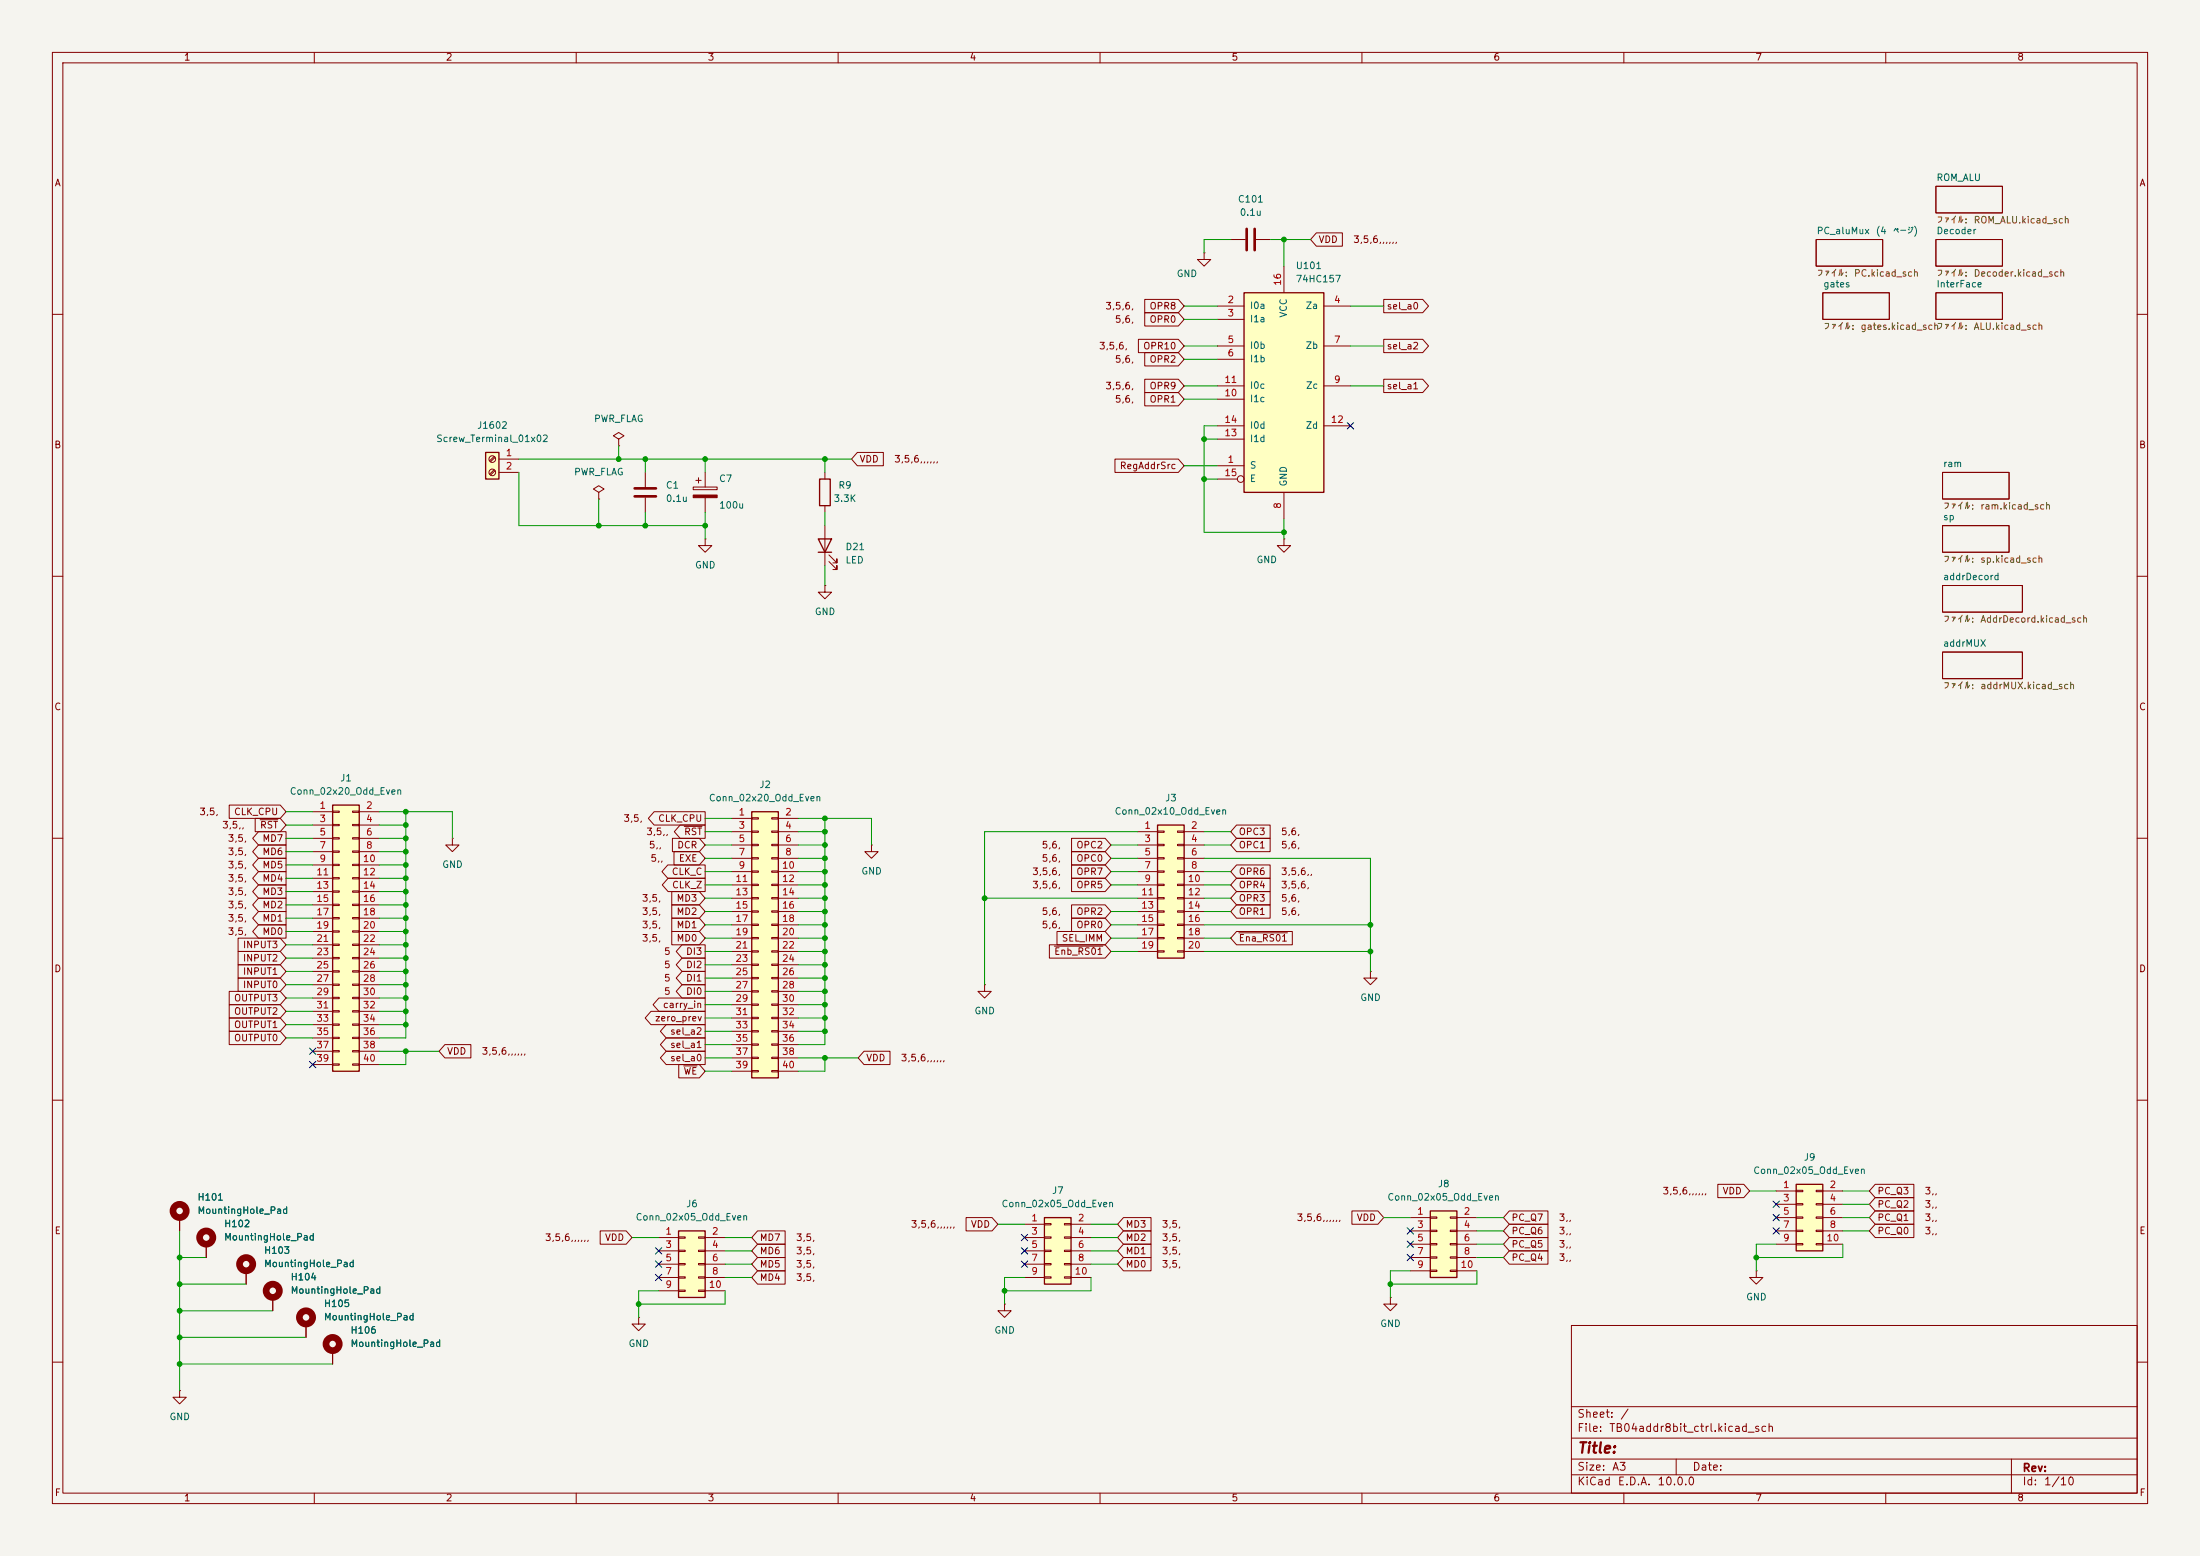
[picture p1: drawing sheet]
<svg xmlns="http://www.w3.org/2000/svg" width="420mm" height="297mm" viewBox="0 0 420 297" stroke-linecap="round" stroke-linejoin="round" font-family="sans-serif">
<path d="M0 0h420v297h-420z" fill="#f5f4ef" stroke="#f5f4ef" stroke-width=".19"/>
<g fill="none" stroke="#840000" stroke-width=".19">
<path d="M10 10h400v277h-400zM12 12h396v273h-396zM60 10v2M110 10v2M160 10v2M210 10v2M260 10v2M310 10v2M360 10v2M369.6 35.6h12.7v5h-12.7zM346.7 45.7h12.7v5.1h-12.7zM348 55.9h12.7v5.1h-12.7z"/>
<path d="M369.6 55.9h12.7v5.1h-12.7zM369.6 45.7h12.7v5.1h-12.7zM10 60h2M408 60h2M114.3 94l1-.7-1-.6-1 .6 1 .7v1.3M114.3 95.3h.1M118.1 83.8l1-.6-1-.6-1 .6 1 .6v1.3M118.1 85.1h.1M123.2 90.2v2.8M123.2 95v2.8M370.8 90.2h12.7v5.1h-12.7zM10 110h2"/>
<path d="M134.6 102.9v1.2h1.3l-1.3 1.3-1.3-1.3h1.3M134.6 102.9h.1M245.1 102.9v1.2h-1.3l1.3 1.3 1.3-1.3h-1.3M245.1 102.9h.1M370.8 100.3h12.7v5.1h-12.7zM370.8 111.8h15.3v5h-15.3zM408 110h2M370.8 124.5h15.3v5h-15.3zM10 160h2M408 160h2M86.4 160v1.3h1.2l-1.2 1.3-1.3-1.3h1.3M86.4 160h.1"/>
<path d="M10 210h2M408 210h2M39.4 237.5v2.5M47 242.6v2.5M58.4 252.7v2.6M63.5 257.8v2.5M300 253h108v32h-108zM10 260h2M300 278.5h108M300 274.5h108M300 268.5h108M320 278.5v3"/>
<path d="M384 278.5v6.5M408 260h2M60 285v2M110 285v2M160 285v2M210 285v2M260 285v2M300 281.5h108M310 285v2M360 285v2"/>
</g>
<path d="M121.2 93.2h4M121.2 94.7h4" fill="none" stroke="#840000" stroke-width=".51"/>
<g fill="none" stroke="#840000" stroke-width="1.3">
<circle cx="39.4" cy="236.2" r="1.27"/>
<circle cx="47" cy="241.3" r="1.27"/>
<circle cx="58.4" cy="251.5" r="1.27"/>
<circle cx="63.5" cy="256.5" r="1.27"/>
</g>
<path d="M143.5 154.9h5.1v50.8h-5.1z" fill="#ffffc2"/>
<path d="M156.5 91.4h2v5.1h-2zM143.5 154.9h5.1v50.8h-5.1z" fill="none" stroke="#840000" stroke-width=".25"/>
<g fill="none" stroke="#840000" stroke-width=".19">
<path d="M132.3 93h4.6v.5h-4.6zM132.8 91.7h1.1M133.3 91.2v1M134.6 90.2v2.8M134.6 95v2.8M157.5 90.2v1.2M157.5 96.5v1.3M139.7 156.2h3.8M139.7 158.8h3.8M143.5 156.1h1.3v.2h-1.3zM143.5 158.6h1.3v.3h-1.3zM147.3 156.1h1.3v.2h-1.3z"/>
<path d="M147.3 158.6h1.3v.3h-1.3zM148.6 156.2h3.8M148.6 158.8h3.8M139.7 161.3h3.8M139.7 163.8h3.8M139.7 166.4h3.8M139.7 168.9h3.8M139.7 171.5h3.8M139.7 174h3.8M139.7 176.5h3.8M139.7 179.1h3.8M143.5 161.2h1.3v.2h-1.3z"/>
<path d="M143.5 163.7h1.3v.3h-1.3zM143.5 166.2h1.3v.3h-1.3zM143.5 168.8h1.3v.2h-1.3zM143.5 171.3h1.3v.3h-1.3zM143.5 173.9h1.3v.2h-1.3zM143.5 176.4h1.3v.3h-1.3zM143.5 178.9h1.3v.3h-1.3zM147.3 161.2h1.3v.2h-1.3zM147.3 163.7h1.3v.3h-1.3zM147.3 166.2h1.3v.3h-1.3zM147.3 168.8h1.3v.2h-1.3zM147.3 171.3h1.3v.3h-1.3z"/>
<path d="M147.3 173.9h1.3v.2h-1.3zM147.3 176.4h1.3v.3h-1.3zM147.3 178.9h1.3v.3h-1.3zM148.6 161.3h3.8M148.6 163.8h3.8M148.6 166.4h3.8M148.6 168.9h3.8M148.6 171.5h3.8M148.6 174h3.8M148.6 176.5h3.8M148.6 179.1h3.8M166.4 161.3v1.3h1.2l-1.2 1.2-1.3-1.2h1.3"/>
<path d="M166.4 161.3h.1M139.7 181.6h3.8M139.7 184.2h3.8M139.7 186.7h3.8M139.7 189.2h3.8M139.7 191.8h3.8M139.7 194.3h3.8M139.7 196.9h3.8M139.7 199.4h3.8M143.5 181.5h1.3v.2h-1.3zM143.5 184h1.3v.3h-1.3zM143.5 186.6h1.3v.2h-1.3z"/>
<path d="M143.5 189.1h1.3v.3h-1.3zM143.5 191.6h1.3v.3h-1.3zM143.5 194.2h1.3v.2h-1.3zM143.5 196.7h1.3v.3h-1.3zM143.5 199.3h1.3v.2h-1.3zM147.3 181.5h1.3v.2h-1.3zM147.3 184h1.3v.3h-1.3zM147.3 186.6h1.3v.2h-1.3zM147.3 189.1h1.3v.3h-1.3zM147.3 191.6h1.3v.3h-1.3zM147.3 194.2h1.3v.2h-1.3zM147.3 196.7h1.3v.3h-1.3z"/>
<path d="M147.3 199.3h1.3v.2h-1.3zM148.6 181.6h3.8M148.6 184.2h3.8M148.6 186.7h3.8M148.6 189.2h3.8M148.6 191.8h3.8M148.6 194.3h3.8M148.6 196.9h3.8M148.6 199.4h3.8M139.7 201.9h3.8M139.7 204.5h3.8M143.5 201.8h1.3v.3h-1.3z"/>
<path d="M143.5 204.3h1.3v.3h-1.3zM147.3 201.8h1.3v.3h-1.3zM147.3 204.3h1.3v.3h-1.3zM148.6 201.9h3.8M148.6 204.5h3.8M191.8 248.9v1.3h1.2l-1.2 1.3-1.3-1.3h1.3M191.8 248.9h.1"/>
</g>
<path d="M132.3 94.5h4.6v.5h-4.6z" fill="#840000" stroke="#840000" stroke-width=".19"/>
<path d="M199.4 232.4h5.1v12.7h-5.1z" fill="#ffffc2"/>
<path d="M199.4 232.4h5.1v12.7h-5.1z" fill="none" stroke="#840000" stroke-width=".25"/>
<g fill="none" stroke="#840000" stroke-width=".19">
<path d="M234.9 45.7h2.8M239.8 45.7h2.8M188 188v1.2h1.2l-1.2 1.3-1.3-1.3h1.3M188 188h.1M195.6 233.7h3.8M195.6 236.2h3.8M195.6 238.8h3.8M199.4 233.6h1.3v.2h-1.3zM199.4 236.1h1.3v.2h-1.3zM199.4 238.6h1.3v.3h-1.3zM203.2 233.6h1.3v.2h-1.3zM203.2 236.1h1.3v.2h-1.3z"/>
<path d="M203.2 238.6h1.3v.3h-1.3zM204.5 233.7h3.8M204.5 236.2h3.8M204.5 238.8h3.8M195.6 241.3h3.8M195.6 243.8h3.8M199.4 241.2h1.3v.2h-1.3zM199.4 243.7h1.3v.3h-1.3zM203.2 241.2h1.3v.2h-1.3zM203.2 243.7h1.3v.3h-1.3zM204.5 241.3h3.8M204.5 243.8h3.8"/>
</g>
<path d="M238 43.7v4.1M239.5 43.7v4.1" fill="none" stroke="#840000" stroke-width=".51"/>
<path d="M237.5 55.9h15.2v38.1h-15.2z" fill="#ffffc2"/>
<path d="M237.5 55.9h15.2v38.1h-15.2z" fill="none" stroke="#840000" stroke-width=".25"/>
<g fill="none" stroke="#840000" stroke-width=".19">
<path d="M229.9 48.3v1.2h-1.3l1.3 1.3 1.2-1.3h-1.2M229.9 48.3h.1M232.4 58.4h5.1M245.1 50.8v5.1M252.7 58.4h5.1M232.4 61h5.1M232.4 66h5.1M232.4 68.6h5.1M232.4 73.7h5.1M232.4 76.2h5.1M252.7 66h5.1M252.7 73.7h5.1"/>
<path d="M232.4 88.9h5.1M232.4 81.3h5.1M232.4 83.8h5.1M232.4 91.4h3.8M245.1 94v5.1M252.7 81.3h5.1M52.1 247.6v2.6M34.3 265.4v1.3h1.3l-1.3 1.3-1.3-1.3h1.3M34.3 265.4h.1"/>
<circle cx="236.9" cy="91.4" r=".63"/>
</g>
<circle cx="52.1" cy="246.4" r="1.27" fill="none" stroke="#840000" stroke-width="1.3"/>
<path d="M92.7 86.4h2.5v5h-2.5z" fill="#ffffc2"/>
<path d="M92.7 86.4h2.5v5h-2.5z" fill="none" stroke="#840000" stroke-width=".25"/>
<g fill="none" stroke="#840000" stroke-width=".19">
<path d="M94.3 87.1l-.8 .9M94.3 89.7l-.8 .8M94.5 87.3l-.9 .8M94.5 89.8l-.9 .9M95.2 87.6h3.9M95.2 90.2h3.9"/>
<circle cx="94" cy="90.2" r=".63"/>
<circle cx="94" cy="87.6" r=".63"/>
</g>
<path d="M129.5 234.9h5.1v12.7h-5.1z" fill="#ffffc2"/>
<path d="M156.2 102.9h2.5l-1.2 2.5zM156.2 105.4h2.5M129.5 234.9h5.1v12.7h-5.1z" fill="none" stroke="#840000" stroke-width=".25"/>
<g fill="none" stroke="#840000" stroke-width=".19">
<path d="M157.5 100.3v7.7M158.2 107.2l1.6 1.5v-.7v.7h-.8M158.2 105.9l1.6 1.5v-.7v.7h-.8M34.3 232.4v2.5M125.7 236.2h3.8M125.7 238.8h3.8M129.5 236.1h1.3v.2h-1.3zM129.5 238.6h1.3v.3h-1.3zM133.3 236.1h1.3v.2h-1.3zM133.3 238.6h1.3v.3h-1.3zM134.6 236.2h3.8M134.6 238.8h3.8"/>
<path d="M121.9 251.5v1.2h1.3l-1.3 1.3-1.3-1.3h1.3M121.9 251.5h.1M125.7 241.3h3.8M125.7 243.8h3.8M125.7 246.4h3.8M129.5 241.2h1.3v.2h-1.3zM129.5 243.7h1.3v.3h-1.3zM129.5 246.3h1.3v.2h-1.3zM133.3 241.2h1.3v.2h-1.3zM133.3 243.7h1.3v.3h-1.3zM133.3 246.3h1.3v.2h-1.3zM134.6 241.3h3.8"/>
<path d="M134.6 243.8h3.8M134.6 246.4h3.8"/>
</g>
<circle cx="34.3" cy="231.1" r="1.27" fill="none" stroke="#840000" stroke-width="1.3"/>
<path d="M63.5 153.7h5.1v50.8h-5.1z" fill="#ffffc2"/>
<path d="M63.5 153.7h5.1v50.8h-5.1z" fill="none" stroke="#840000" stroke-width=".25"/>
<g fill="none" stroke="#840000" stroke-width=".19">
<path d="M157.5 111.8v1.2h1.2l-1.2 1.3-1.3-1.3h1.3M157.5 111.8h.1M59.7 154.9h3.8M59.7 157.5h3.8M63.5 154.8h1.3v.3h-1.3zM63.5 157.4h1.3v.2h-1.3zM63.5 159.9h1.3v.2h-1.3zM67.3 154.8h1.3v.3h-1.3zM67.3 157.4h1.3v.2h-1.3zM67.3 159.9h1.3v.2h-1.3zM68.6 154.9h3.8M68.6 157.5h3.8"/>
<path d="M59.7 160h3.8M59.7 162.6h3.8M59.7 165.1h3.8M59.7 167.6h3.8M59.7 170.2h3.8M59.7 172.7h3.8M59.7 175.3h3.8M59.7 177.8h3.8M63.5 162.4h1.3v.3h-1.3zM63.5 165h1.3v.2h-1.3zM63.5 167.5h1.3v.3h-1.3zM63.5 170.1h1.3v.2h-1.3z"/>
<path d="M63.5 172.6h1.3v.2h-1.3zM63.5 175.1h1.3v.3h-1.3zM63.5 177.7h1.3v.2h-1.3zM67.3 162.4h1.3v.3h-1.3zM67.3 165h1.3v.2h-1.3zM67.3 167.5h1.3v.3h-1.3zM67.3 170.1h1.3v.2h-1.3zM67.3 172.6h1.3v.2h-1.3zM67.3 175.1h1.3v.3h-1.3zM67.3 177.7h1.3v.2h-1.3zM68.6 160h3.8M68.6 162.6h3.8"/>
<path d="M68.6 165.1h3.8M68.6 167.6h3.8M68.6 170.2h3.8M68.6 172.7h3.8M68.6 175.3h3.8M68.6 177.8h3.8M59.7 180.3h3.8M59.7 182.9h3.8M59.7 185.4h3.8M59.7 188h3.8M59.7 190.5h3.8M59.7 193h3.8"/>
<path d="M59.7 195.6h3.8M59.7 198.1h3.8M63.5 180.2h1.3v.3h-1.3zM63.5 182.8h1.3v.2h-1.3zM63.5 185.3h1.3v.2h-1.3zM63.5 187.8h1.3v.3h-1.3zM63.5 190.4h1.3v.2h-1.3zM63.5 192.9h1.3v.3h-1.3zM63.5 195.5h1.3v.2h-1.3zM63.5 198h1.3v.2h-1.3zM67.3 180.2h1.3v.3h-1.3zM67.3 182.8h1.3v.2h-1.3z"/>
<path d="M67.3 185.3h1.3v.2h-1.3zM67.3 187.8h1.3v.3h-1.3zM67.3 190.4h1.3v.2h-1.3zM67.3 192.9h1.3v.3h-1.3zM67.3 195.5h1.3v.2h-1.3zM67.3 198h1.3v.2h-1.3zM68.6 180.3h3.8M68.6 182.9h3.8M68.6 185.4h3.8M68.6 188h3.8M68.6 190.5h3.8M68.6 193h3.8"/>
<path d="M68.6 195.6h3.8M68.6 198.1h3.8M59.7 200.7h3.8M59.7 203.2h3.8M63.5 200.5h1.3v.3h-1.3zM63.5 203.1h1.3v.2h-1.3zM67.3 200.5h1.3v.3h-1.3zM67.3 203.1h1.3v.2h-1.3zM68.6 200.7h3.8M68.6 203.2h3.8"/>
</g>
<path d="M342.9 226.1h5.1v12.7h-5.1z" fill="#ffffc2"/>
<path d="M342.9 226.1h5.1v12.7h-5.1z" fill="none" stroke="#840000" stroke-width=".25"/>
<g fill="none" stroke="#840000" stroke-width=".19">
<path d="M339.1 227.3h3.8M339.1 229.9h3.8M339.1 232.4h3.8M339.1 234.9h3.8M339.1 237.5h3.8M342.9 227.2h1.3v.3h-1.3zM342.9 229.7h1.3v.3h-1.3zM342.9 232.3h1.3v.2h-1.3zM342.9 234.8h1.3v.3h-1.3zM342.9 237.4h1.3v.2h-1.3zM346.7 227.2h1.3v.3h-1.3zM346.7 229.7h1.3v.3h-1.3z"/>
<path d="M346.7 232.3h1.3v.2h-1.3zM346.7 234.8h1.3v.3h-1.3zM346.7 237.4h1.3v.2h-1.3zM348 227.3h3.8M348 229.9h3.8M348 232.4h3.8M348 234.9h3.8M348 237.5h3.8M265.4 247.6v1.3h1.3l-1.3 1.3-1.2-1.3h1.2M265.4 247.6h.1M335.3 242.6v1.2h1.2l-1.2 1.3-1.3-1.3h1.3M335.3 242.6h.1"/>
</g>
<path d="M273 231.1h5.1v12.7h-5.1z" fill="#ffffc2"/>
<path d="M273 231.1h5.1v12.7h-5.1z" fill="none" stroke="#840000" stroke-width=".25"/>
<g fill="none" stroke="#840000" stroke-width=".19">
<path d="M261.6 185.4v1.3h1.3l-1.3 1.3-1.3-1.3h1.3M261.6 185.4h.1M269.2 232.4h3.8M269.2 234.9h3.8M269.2 237.5h3.8M273 232.3h1.3v.2h-1.3zM273 234.8h1.3v.3h-1.3zM273 237.4h1.3v.2h-1.3zM273 239.9h1.3v.3h-1.3zM276.9 232.3h1.2v.2h-1.2zM276.9 234.8h1.2v.3h-1.2zM276.9 237.4h1.2v.2h-1.2z"/>
<path d="M276.9 239.9h1.2v.3h-1.2zM278.1 232.4h3.8M278.1 234.9h3.8M278.1 237.5h3.8M269.2 240h3.8M269.2 242.6h3.8M273 242.4h1.3v.3h-1.3zM276.9 242.4h1.2v.3h-1.2zM278.1 240h3.8M278.1 242.6h3.8"/>
</g>
<path d="M221 157.5h5.1v25.4h-5.1z" fill="#ffffc2"/>
<path d="M221 157.5h5.1v25.4h-5.1z" fill="none" stroke="#840000" stroke-width=".25"/>
<g fill="none" stroke="#840000" stroke-width=".19">
<path d="M218.5 57.1h6.4l1.2 1.3-1.2 1.3h-6.4zM218.5 59.7h6.4l1.2 1.3-1.2 1.2h-6.4zM251.3 44.4h5v2.6h-5l-1.1-1.3zM264.2 57.1h7.4l1.1 1.3-1.1 1.3h-7.4zM217.3 64.8h7.6l1.2 1.2-1.2 1.3h-7.6zM218.5 72.4h6.4l1.2 1.3-1.2 1.2h-6.4zM218.5 74.9h6.4l1.2 1.3-1.2 1.3h-6.4zM218.5 67.3h6.4l1.2 1.3-1.2 1.3h-6.4zM264.2 64.8h7.4l1.1 1.2-1.1 1.3h-7.4zM264.2 72.4h7.4l1.1 1.3-1.1 1.2h-7.4zM163.7 86.4h4.9v2.5h-4.9l-1.1-1.3zM212.8 87.6h12.1l1.2 1.3-1.2 1.3h-12.1z"/>
<path d="M43.8 153.7h9.7l1.1 1.2-1.1 1.3h-9.7zM48.7 156.2h4.8l1.1 1.3-1.1 1.3h-4.8zM49.3 158.7h5.3v2.6h-5.3l-1.1-1.3zM49.7 156.5h3.4M124.9 154.9h9.7v2.6h-9.7l-1.1-1.3zM129.8 157.5h4.8v2.5h-4.8l-1.1-1.2zM130.6 157.7h3.4M217.2 158.8h3.8M221 158.6h1.2v.3h-1.2zM224.8 158.6h1.3v.3h-1.3zM226.1 158.8h3.8M236.1 157.5h6.4v2.5h-6.4l-1.2-1.2z"/>
<path d="M45.5 179.1h8l1.1 1.2-1.1 1.3h-8zM49.3 176.5h5.3v2.6h-5.3l-1.1-1.3zM49.3 174h5.3v2.5h-5.3l-1.1-1.2zM49.3 168.9h5.3v2.6h-5.3l-1.1-1.3zM49.3 171.4h5.3v2.6h-5.3l-1.1-1.3zM49.3 166.4h5.3v2.5h-5.3l-1.1-1.3zM49.3 163.8h5.3v2.6h-5.3l-1.1-1.3zM49.3 161.3h5.3v2.5h-5.3l-1.1-1.2zM127.5 165.1h7.1v2.5h-7.1l-1.1-1.2zM127.5 167.6h7.1v2.6h-7.1l-1.1-1.3zM128.2 177.8h5.3l1.1 1.3-1.1 1.2h-5.3zM128.2 170.2h5.3l1.1 1.3-1.1 1.2h-5.3z"/>
<path d="M128.2 172.7h5.3l1.1 1.3-1.1 1.3h-5.3zM128.2 175.3h5.3l1.1 1.2-1.1 1.3h-5.3zM128.4 160h5.1l1.1 1.3-1.1 1.3h-5.1zM128.7 162.6h4.8l1.1 1.2-1.1 1.3h-4.8zM201.8 177.8h9.2l1.1 1.3-1.1 1.2h-9.2zM204.6 160h6.4l1.1 1.3-1.1 1.3h-6.4zM204.6 162.6h6.4l1.1 1.2-1.1 1.3h-6.4zM204.6 167.6h6.4l1.1 1.3-1.1 1.3h-6.4zM204.6 165.1h6.4l1.1 1.3-1.1 1.2h-6.4zM204.6 175.3h6.4l1.1 1.2-1.1 1.3h-6.4zM204.6 172.7h6.4l1.1 1.3-1.1 1.3h-6.4zM217.2 161.3h3.8"/>
<path d="M217.2 163.8h3.8M217.2 166.4h3.8M217.2 168.9h3.8M217.2 171.5h3.8M217.2 174h3.8M217.2 176.5h3.8M217.2 179.1h3.8M221 161.2h1.2v.2h-1.2zM221 163.7h1.2v.3h-1.2zM221 166.2h1.2v.3h-1.2zM221 168.8h1.2v.2h-1.2zM221 171.3h1.2v.3h-1.2z"/>
<path d="M221 173.9h1.2v.2h-1.2zM221 176.4h1.2v.3h-1.2zM221 178.9h1.2v.3h-1.2zM224.8 161.2h1.3v.2h-1.3zM224.8 163.7h1.3v.3h-1.3zM224.8 166.2h1.3v.3h-1.3zM224.8 168.8h1.3v.2h-1.3zM224.8 171.3h1.3v.3h-1.3zM224.8 173.9h1.3v.2h-1.3zM224.8 176.4h1.3v.3h-1.3zM224.8 178.9h1.3v.3h-1.3zM226.1 161.3h3.8"/>
<path d="M226.1 163.8h3.8M226.1 166.4h3.8M226.1 168.9h3.8M226.1 171.5h3.8M226.1 174h3.8M226.1 176.5h3.8M226.1 179.1h3.8M236.1 177.8h10.6v2.5h-10.6l-1.2-1.2zM236.1 172.7h6.4v2.6h-6.4l-1.2-1.3zM236.1 160h6.4v2.6h-6.4l-1.2-1.3zM236.1 167.6h6.4v2.6h-6.4l-1.2-1.3zM236.1 170.2h6.4v2.5h-6.4l-1.2-1.2z"/>
<path d="M236.1 165.1h6.4v2.5h-6.4l-1.2-1.2zM236.5 178.1h9.3M43.8 196.8h9.7l1.1 1.3-1.1 1.3h-9.7zM43.8 191.8h9.7l1.1 1.2-1.1 1.3h-9.7zM43.8 194.3h9.7l1.1 1.3-1.1 1.3h-9.7zM43.8 189.2h9.7l1.1 1.3-1.1 1.3h-9.7zM45.5 184.1h8l1.1 1.3-1.1 1.3h-8zM45.5 181.6h8l1.1 1.3-1.1 1.3h-8zM45.5 186.7h8l1.1 1.3-1.1 1.2h-8zM84.9 199.4h5v2.5h-5l-1.1-1.2zM124.3 193h10.3v2.6h-10.3l-1.1-1.3zM125.8 190.5h8.8v2.5h-8.8l-1.1-1.2z"/>
<path d="M127.2 195.6h7.4v2.5h-7.4l-1.1-1.2zM127.2 198.1h7.4v2.6h-7.4l-1.1-1.3zM130.2 180.3h4.4v2.6h-4.4l-1.1-1.3zM130.2 182.9h4.4v2.5h-4.4l-1.1-1.2zM130.2 188h4.4v2.5h-4.4l-1.1-1.3zM130.2 185.4h4.4v2.6h-4.4l-1.1-1.3zM200.3 180.3h10.7l1.1 1.3-1.1 1.3h-10.7zM201.3 180.6h9.2M217.2 181.6h3.8M221 181.5h1.2v.2h-1.2zM224.8 181.5h1.3v.2h-1.3zM226.1 181.6h3.8"/>
<path d="M127.2 200.7h7.4v2.5h-7.4l-1.1-1.3zM129.6 203.2h3.9l1.1 1.3-1.1 1.2h-3.9zM130.5 203.5h2.6M164.9 200.7h5v2.5h-5l-1.1-1.3zM34.3 232.4v2.5M39.4 237.5v2.5M114.6 234.9h4.9l1.1 1.3-1.1 1.3h-4.9zM144.6 234.9h5.3v2.6h-5.3l-1.1-1.3zM144.6 237.5h5.3v2.5h-5.3l-1.1-1.2zM184.4 232.4h5l1.1 1.3-1.1 1.3h-5zM214.5 232.4h5.2v2.6h-5.2l-1.1-1.3zM214.5 237.5h5.2v2.5h-5.2l-1.1-1.2z"/>
<path d="M214.5 234.9h5.2v2.6h-5.2l-1.1-1.3zM258.1 231.1h4.9l1.2 1.3-1.2 1.3h-4.9zM288.1 236.2h7.4v2.6h-7.4l-1.1-1.3zM288.1 233.7h7.4v2.5h-7.4l-1.1-1.3zM288.1 231.1h7.4v2.6h-7.4l-1.1-1.3zM288.1 238.8h7.4v2.5h-7.4l-1.1-1.3zM327.9 226.1h5l1.1 1.2-1.1 1.3h-5zM358 226.1h7.4v2.5h-7.4l-1.1-1.3zM358 231.1h7.4v2.6h-7.4l-1.1-1.3zM358 233.7h7.4v2.5h-7.4l-1.1-1.3zM358 228.6h7.4v2.5h-7.4l-1.1-1.2zM47 242.6v2.5"/>
<path d="M52.1 247.6v2.6M58.4 252.7v2.6M63.5 257.8v2.5M144.6 242.6h5.3v2.5h-5.3l-1.1-1.3zM144.6 240h5.3v2.6h-5.3l-1.1-1.3zM214.5 240h5.2v2.6h-5.2l-1.1-1.3z"/>
</g>
<g fill="none" stroke="#009600" stroke-width=".19">
<path d="M226.1 58.4h6.3M234.9 45.7h-5v2.6M242.6 45.7h7.6M245.1 45.7v5.1M257.8 58.4h6.4M226.1 73.7h6.3M226.1 68.6h6.3M226.1 66h6.3M226.1 76.2h6.3M226.1 61h6.3M257.8 73.7h6.4M257.8 66h6.4"/>
<path d="M99.1 90.2v10.1h35.5M99.1 87.6h63.5M114.3 95.3v5M118.1 85.1v2.5M123.2 87.6v2.6M123.2 97.8v2.5M134.6 87.6v2.6M134.6 97.8v5.1M157.5 87.6v2.6M157.5 97.8v2.5M226.1 88.9h6.3M229.9 83.8h2.5"/>
<path d="M229.9 91.4h2.5M232.4 81.3h-2.5v20.3h15.2M245.1 99.1v3.8M157.5 108v3.8M54.6 157.5h5.1M54.6 154.9h5.1M72.4 157.5h5.1M72.4 154.9h14v5.1M77.5 154.9v43.2h-5.1M134.6 156.2h5.1M134.6 158.8h5.1M152.4 156.2h14v5.1"/>
<path d="M152.4 158.8h5.1M157.5 156.2v43.2h-5.1M217.2 158.8h-29.2v29.2M229.9 158.8h5M54.6 177.8h5.1M54.6 170.2h5.1M54.6 160h5.1M54.6 162.6h5.1M54.6 165.1h5.1M54.6 172.7h5.1M54.6 167.6h5.1M54.6 175.3h5.1"/>
<path d="M72.4 177.8h5.1M72.4 170.2h5.1M72.4 160h5.1M72.4 162.6h5.1M72.4 165.1h5.1M72.4 172.7h5.1M72.4 167.6h5.1M72.4 175.3h5.1M134.6 171.5h5.1M134.6 161.3h5.1M134.6 163.8h5.1M134.6 174h5.1"/>
<path d="M134.6 176.5h5.1M134.6 179.1h5.1M134.6 168.9h5.1M134.6 166.4h5.1M152.4 171.5h5.1M152.4 161.3h5.1M152.4 163.8h5.1M152.4 174h5.1M152.4 176.5h5.1M152.4 179.1h5.1M152.4 168.9h5.1M152.4 166.4h5.1"/>
<path d="M188 171.5h29.2M212.1 161.3h5.1M212.1 163.8h5.1M212.1 174h5.1M212.1 176.5h5.1M212.1 179.1h5.1M212.1 168.9h5.1M212.1 166.4h5.1M229.9 171.5h5M229.9 161.3h5M229.9 163.8h31.7v21.6M229.9 174h5"/>
<path d="M229.9 176.5h31.7M229.9 179.1h5M229.9 168.9h5M229.9 166.4h5M54.6 185.4h5.1M54.6 190.5h5.1M54.6 188h5.1M54.6 193h5.1M54.6 180.3h5.1M54.6 182.9h5.1M54.6 195.6h5.1M54.6 198.1h5.1"/>
<path d="M72.4 185.4h5.1M72.4 190.5h5.1M72.4 188h5.1M72.4 193h5.1M72.4 180.3h5.1M72.4 182.9h5.1M72.4 195.6h5.1M134.6 186.7h5.1M134.6 184.2h5.1M134.6 189.2h5.1M134.6 194.3h5.1M134.6 181.6h5.1"/>
<path d="M134.6 196.9h5.1M134.6 199.4h5.1M134.6 191.8h5.1M152.4 186.7h5.1M152.4 184.2h5.1M152.4 189.2h5.1M152.4 194.3h5.1M152.4 181.6h5.1M152.4 196.9h5.1M152.4 191.8h5.1M212.1 181.6h5.1M229.9 181.6h31.7"/>
<path d="M72.4 200.7h11.4M77.5 200.7v2.5h-5.1M134.6 201.9h5.1M134.6 204.5h5.1M152.4 201.9h11.4M157.5 201.9v2.6h-5.1M34.3 234.9v30.5M120.6 236.2h5.1M138.4 238.8h5.1M138.4 236.2h5.1M190.5 233.7h5.1M208.3 233.7h5.1"/>
<path d="M208.3 238.8h5.1M208.3 236.2h5.1M264.2 232.4h5M281.9 232.4h5.1M281.9 237.5h5.1M281.9 234.9h5.1M334 227.3h5.1M339.1 237.5h-3.8v5.1M351.8 237.5v2.5h-16.5M351.8 232.4h5.1M351.8 227.3h5.1M351.8 234.9h5.1"/>
<path d="M351.8 229.9h5.1M34.3 245.1h12.7M34.3 250.2h17.8M34.3 240h5.1M34.3 255.3h24.1M125.7 246.4h-3.8v5.1M138.4 246.4v2.5h-16.5M138.4 243.8h5.1M138.4 241.3h5.1M195.6 243.8h-3.8v5.1M208.3 243.8v2.6h-16.5M208.3 241.3h5.1"/>
<path d="M269.2 242.6h-3.8v5M281.9 242.6v2.5h-16.5M281.9 240h5.1M34.3 260.3h29.2"/>
</g>
<g fill="none" stroke="#000084" stroke-width=".19">
<path d="M257.2 80.7l1.2 1.2M258.4 80.7l-1.2 1.2M59.1 200.1l1.2 1.2M59.1 202.6l1.2 1.2M60.3 200.1l-1.2 1.2M60.3 202.6l-1.2 1.2M125.1 238.2l1.2 1.2M126.3 238.2l-1.2 1.2M195 238.2l1.2 1.2M195 235.6l1.2 1.2M196.2 238.2l-1.2 1.2M196.2 235.6l-1.2 1.2"/>
<path d="M268.6 239.4l1.2 1.2M268.6 236.9l1.2 1.2M268.6 234.3l1.2 1.3M269.8 239.4l-1.2 1.2M269.8 236.9l-1.2 1.2M269.8 234.3l-1.2 1.3M338.5 229.3l1.2 1.2M338.5 234.3l1.2 1.3M338.5 231.8l1.2 1.2M339.7 229.3l-1.2 1.2M339.7 234.3l-1.2 1.3M339.7 231.8l-1.2 1.2"/>
<path d="M125.1 243.2l1.2 1.2M125.1 240.7l1.2 1.2M126.3 243.2l-1.2 1.2M126.3 240.7l-1.2 1.2M195 240.7l1.2 1.2M196.2 240.7l-1.2 1.2"/>
</g>
<g fill="#009600" stroke="#009600" stroke-width=".19">
<circle cx="157.5" cy="163.8" r=".46"/>
<circle cx="157.5" cy="158.8" r=".46"/>
<circle cx="157.5" cy="166.4" r=".46"/>
<circle cx="157.5" cy="168.9" r=".46"/>
<circle cx="157.5" cy="174" r=".46"/>
<circle cx="157.5" cy="179.1" r=".46"/>
<circle cx="157.5" cy="171.5" r=".46"/>
<circle cx="157.5" cy="161.3" r=".46"/>
<circle cx="157.5" cy="156.2" r=".46"/>
<circle cx="77.5" cy="180.3" r=".46"/>
<circle cx="77.5" cy="188" r=".46"/>
<circle cx="77.5" cy="185.4" r=".46"/>
<circle cx="77.5" cy="182.9" r=".46"/>
<circle cx="77.5" cy="177.8" r=".46"/>
<circle cx="157.5" cy="184.2" r=".46"/>
<circle cx="157.5" cy="181.6" r=".46"/>
<circle cx="157.5" cy="176.5" r=".46"/>
<circle cx="123.2" cy="100.3" r=".46"/>
<circle cx="118.1" cy="87.6" r=".46"/>
<circle cx="134.6" cy="100.3" r=".46"/>
<circle cx="157.5" cy="87.6" r=".46"/>
<circle cx="123.2" cy="87.6" r=".46"/>
<circle cx="134.6" cy="87.6" r=".46"/>
<circle cx="114.3" cy="100.3" r=".46"/>
<circle cx="77.5" cy="193" r=".46"/>
<circle cx="77.5" cy="190.5" r=".46"/>
<circle cx="34.3" cy="250.2" r=".46"/>
<circle cx="34.3" cy="255.3" r=".46"/>
<circle cx="34.3" cy="240" r=".46"/>
<circle cx="77.5" cy="195.6" r=".46"/>
<circle cx="77.5" cy="200.7" r=".46"/>
<circle cx="34.3" cy="260.3" r=".46"/>
<circle cx="34.3" cy="245.1" r=".46"/>
<circle cx="77.5" cy="160" r=".46"/>
<circle cx="77.5" cy="165.1" r=".46"/>
<circle cx="77.5" cy="167.6" r=".46"/>
<circle cx="77.5" cy="170.2" r=".46"/>
<circle cx="77.5" cy="162.6" r=".46"/>
<circle cx="77.5" cy="172.7" r=".46"/>
<circle cx="77.5" cy="157.5" r=".46"/>
<circle cx="77.5" cy="154.9" r=".46"/>
<circle cx="77.5" cy="175.3" r=".46"/>
<circle cx="157.5" cy="186.7" r=".46"/>
<circle cx="157.5" cy="189.2" r=".46"/>
<circle cx="157.5" cy="201.9" r=".46"/>
<circle cx="157.5" cy="196.9" r=".46"/>
<circle cx="191.8" cy="246.4" r=".46"/>
<circle cx="188" cy="171.5" r=".46"/>
<circle cx="121.9" cy="248.9" r=".46"/>
<circle cx="157.5" cy="191.8" r=".46"/>
<circle cx="157.5" cy="194.3" r=".46"/>
<circle cx="229.9" cy="83.8" r=".46"/>
<circle cx="229.9" cy="91.4" r=".46"/>
<circle cx="245.1" cy="101.6" r=".46"/>
<circle cx="335.3" cy="240" r=".46"/>
<circle cx="265.4" cy="245.1" r=".46"/>
<circle cx="261.6" cy="176.5" r=".46"/>
<circle cx="261.6" cy="181.6" r=".46"/>
<circle cx="245.1" cy="45.7" r=".46"/>
</g>
<text font-size="2" fill="#840000" x="301" y="277.9">Title:</text>
<g font-size="1.5" fill="#840000">
<text x="301" y="273.7">File:</text>
<text x="301" y="271">Sheet:</text>
<text x="307.1" y="273.7">TB04addr8bit_ctrl.kicad_sch</text>
<text x="309.2" y="271">/</text>
<text x="301" y="281.1">Size:</text>
<text x="307.6" y="281.1">A3</text>
<text x="323" y="281.1">Date:</text>
<text x="386" y="281.3">Rev:</text>
<text x="301" y="283.9">KiCad</text>
<text x="308.7" y="283.9">E.D.A.</text>
<text x="316.3" y="283.9">10.0.0</text>
<text x="386" y="283.9">Id:</text>
<text x="390.1" y="283.9">1/10</text>
</g>
<g font-size="1.3" fill="#840000">
<text x="35" y="11.9">1</text>
<text x="85" y="11.9">2</text>
<text x="135" y="11.9">3</text>
<text x="185" y="11.9">4</text>
<text x="235" y="11.9">5</text>
<text x="285" y="11.9">6</text>
<text x="335" y="11.9">7</text>
<text x="385" y="11.9">8</text>
<text x="10.3" y="35.9">A</text>
<text x="408.3" y="35.9">A</text>
<text x="251.6" y="46.7">VDD</text>
<text x="258.2" y="46.7">3,5,6,,,,,,</text>
<text x="210.9" y="59.4">3,5,6,</text>
<text x="219.3" y="59.4">OPR8</text>
<text x="264.6" y="59.4">sel_a0</text>
<text x="212.7" y="61.9">5,6,</text>
<text x="219.3" y="61.9">OPR0</text>
<text x="209.7" y="67">3,5,6,</text>
<text x="212.7" y="69.5">5,6,</text>
<text x="218.1" y="67">OPR10</text>
<text x="219.3" y="69.5">OPR2</text>
<text x="264.6" y="67">sel_a2</text>
<text x="210.9" y="74.6">3,5,6,</text>
<text x="212.7" y="77.2">5,6,</text>
<text x="219.3" y="74.6">OPR9</text>
<text x="219.3" y="77.2">OPR1</text>
<text x="264.6" y="74.6">sel_a1</text>
<text x="10.3" y="85.9">B</text>
<text x="164" y="88.6">VDD</text>
<text x="170.6" y="88.6">3,5,6,,,,,,</text>
<text x="213.7" y="89.9">RegAddrSrc</text>
<text x="408.2" y="85.9">B</text>
<text x="10.3" y="135.9">C</text>
<text x="408.2" y="135.9">C</text>
<text x="38" y="155.9">3,5,</text>
<text x="44.6" y="155.9">CLK_CPU</text>
<text x="42.3" y="158.4">3,5,,</text>
<text x="43.4" y="161">3,5,</text>
<text x="49.5" y="158.4">RST</text>
<text x="50" y="161">MD7</text>
<text x="118.9" y="157.2">3,5,</text>
<text x="123.3" y="159.7">3,5,,</text>
<text x="125.5" y="157.2">CLK_CPU</text>
<text x="130.5" y="159.7">RST</text>
<text x="236.4" y="159.7">OPC3</text>
<text x="244.4" y="159.7">5,6,</text>
<text x="43.4" y="166.1">3,5,</text>
<text x="43.4" y="163.5">3,5,</text>
<text x="50" y="166.1">MD5</text>
<text x="50" y="163.5">MD6</text>
<text x="123.8" y="162.2">5,,</text>
<text x="124.1" y="164.8">5,,</text>
<text x="128.1" y="167.3">CLK_C</text>
<text x="129.2" y="162.2">DCR</text>
<text x="129.5" y="164.8">EXE</text>
<text x="196.9" y="167.3">3,5,6,</text>
<text x="198.8" y="162.2">5,6,</text>
<text x="198.8" y="164.8">5,6,</text>
<text x="205.4" y="162.2">OPC2</text>
<text x="205.4" y="164.8">OPC0</text>
<text x="205.4" y="167.3">OPR7</text>
<text x="236.4" y="162.2">OPC1</text>
<text x="236.4" y="167.3">OPR6</text>
<text x="244.4" y="162.2">5,6,</text>
<text x="244.4" y="167.3">3,5,6,,</text>
<text x="43.4" y="171.1">3,5,</text>
<text x="43.4" y="173.7">3,5,</text>
<text x="43.4" y="168.6">3,5,</text>
<text x="50" y="171.1">MD3</text>
<text x="50" y="173.7">MD2</text>
<text x="50" y="168.6">MD4</text>
<text x="122.4" y="172.4">3,5,</text>
<text x="128.2" y="169.9">CLK_Z</text>
<text x="129.1" y="172.4">MD3</text>
<text x="196.9" y="169.9">3,5,6,</text>
<text x="205.4" y="169.9">OPR5</text>
<text x="236.4" y="169.9">OPR4</text>
<text x="236.4" y="172.4">OPR3</text>
<text x="244.4" y="169.9">3,5,6,</text>
<text x="244.4" y="172.4">5,6,</text>
<text x="43.4" y="178.8">3,5,</text>
<text x="43.4" y="176.2">3,5,</text>
<text x="50" y="178.8">MD0</text>
<text x="50" y="176.2">MD1</text>
<text x="122.4" y="174.9">3,5,</text>
<text x="122.4" y="177.5">3,5,</text>
<text x="129.1" y="174.9">MD2</text>
<text x="129.1" y="177.5">MD1</text>
<text x="198.8" y="177.5">5,6,</text>
<text x="198.8" y="174.9">5,6,</text>
<text x="205.4" y="177.5">OPR0</text>
<text x="205.4" y="174.9">OPR2</text>
<text x="236.4" y="174.9">OPR1</text>
<text x="244.4" y="174.9">5,6,</text>
<text x="10.3" y="185.9">D</text>
<text x="46.3" y="181.3">INPUT3</text>
<text x="46.3" y="183.8">INPUT2</text>
<text x="122.4" y="180">3,5,</text>
<text x="126.7" y="182.6">5</text>
<text x="126.7" y="185.1">5</text>
<text x="129.1" y="180">MD0</text>
<text x="130.9" y="182.6">DI3</text>
<text x="130.9" y="185.1">DI2</text>
<text x="201.1" y="182.6">Enb_RS01</text>
<text x="202.6" y="180">SEL_IMM</text>
<text x="236.4" y="180">Ena_RS01</text>
<text x="408.2" y="185.9">D</text>
<text x="44.6" y="191.5">OUTPUT3</text>
<text x="46.3" y="186.4">INPUT1</text>
<text x="46.3" y="188.9">INPUT0</text>
<text x="126.7" y="190.2">5</text>
<text x="126.7" y="187.6">5</text>
<text x="130.9" y="190.2">DI0</text>
<text x="130.9" y="187.6">DI1</text>
<text x="44.6" y="194">OUTPUT2</text>
<text x="44.6" y="196.5">OUTPUT1</text>
<text x="124.9" y="195.3">zero_prev</text>
<text x="126.4" y="192.7">carry_in</text>
<text x="127.8" y="197.8">sel_a2</text>
<text x="44.6" y="199.1">OUTPUT0</text>
<text x="85.2" y="201.6">VDD</text>
<text x="91.9" y="201.6">3,5,6,,,,,,</text>
<text x="127.8" y="200.3">sel_a1</text>
<text x="127.8" y="202.9">sel_a0</text>
<text x="165.3" y="202.9">VDD</text>
<text x="171.9" y="202.9">3,5,6,,,,,,</text>
<text x="130.4" y="205.4">WE</text>
<text x="247.4" y="233.4">3,5,6,,,,,,</text>
<text x="258.9" y="233.4">VDD</text>
<text x="288.4" y="233.4">PC_Q7</text>
<text x="297.5" y="233.4">3,,</text>
<text x="317.3" y="228.3">3,5,6,,,,,,</text>
<text x="328.7" y="228.3">VDD</text>
<text x="358.3" y="228.3">PC_Q3</text>
<text x="358.3" y="233.4">PC_Q1</text>
<text x="358.3" y="230.8">PC_Q2</text>
<text x="367.3" y="228.3">3,,</text>
<text x="367.3" y="233.4">3,,</text>
<text x="367.3" y="230.8">3,,</text>
<text x="10.3" y="235.9">E</text>
<text x="103.9" y="237.2">3,5,6,,,,,,</text>
<text x="115.4" y="237.2">VDD</text>
<text x="144.9" y="237.2">MD7</text>
<text x="144.9" y="239.7">MD6</text>
<text x="151.9" y="237.2">3,5,</text>
<text x="151.9" y="239.7">3,5,</text>
<text x="173.8" y="234.6">3,5,6,,,,,,</text>
<text x="185.2" y="234.6">VDD</text>
<text x="214.8" y="234.6">MD3</text>
<text x="214.8" y="239.7">MD1</text>
<text x="214.8" y="237.2">MD2</text>
<text x="221.7" y="234.6">3,5,</text>
<text x="221.7" y="239.7">3,5,</text>
<text x="221.7" y="237.2">3,5,</text>
<text x="288.4" y="238.4">PC_Q5</text>
<text x="288.4" y="235.9">PC_Q6</text>
<text x="297.5" y="238.4">3,,</text>
<text x="297.5" y="235.9">3,,</text>
<text x="358.3" y="235.9">PC_Q0</text>
<text x="367.3" y="235.9">3,,</text>
<text x="408.3" y="235.9">E</text>
<text x="144.9" y="244.8">MD4</text>
<text x="144.9" y="242.3">MD5</text>
<text x="151.9" y="244.8">3,5,</text>
<text x="151.9" y="242.3">3,5,</text>
<text x="214.8" y="242.3">MD0</text>
<text x="221.7" y="242.3">3,5,</text>
<text x="288.4" y="241">PC_Q4</text>
<text x="297.5" y="241">3,,</text>
<text x="10.3" y="285.9">F</text>
<text x="35" y="286.9">1</text>
<text x="85" y="286.9">2</text>
<text x="135" y="286.9">3</text>
<text x="185" y="286.9">4</text>
<text x="235" y="286.9">5</text>
<text x="285" y="286.9">6</text>
<text x="335" y="286.9">7</text>
<text x="385" y="286.9">8</text>
<text x="408.3" y="285.9">F</text>
</g>
<g font-size="1.3" fill="#006464">
<text x="369.6" y="34.8">ROM_ALU</text>
<text x="236.2" y="39">C101</text>
<text x="236.6" y="41.5">0.1u</text>
<text x="346.7" y="45">PC_aluMux</text>
<text x="358" y="45">(4</text>
<text x="361.2" y="45">ページ)</text>
<text x="369.6" y="45">Decoder</text>
<text x="224.5" y="53.2">GND</text>
<text x="247.3" y="51.7">U101</text>
<text x="238.5" y="59.3">I0a</text>
<text x="247.3" y="54.2">74HC157</text>
<text x="249.2" y="59.3">Za</text>
<text x="348" y="55.2">gates</text>
<text x="369.6" y="55.2">InterFace</text>
<text x="238.5" y="61.8">I1a</text>
<text x="246" y="60.7" transform="rotate(-90 246 60.7)">VCC</text>
<text x="238.5" y="66.9">I0b</text>
<text x="238.5" y="69.4">I1b</text>
<text x="249.2" y="66.9">Zb</text>
<text x="238.5" y="77.1">I1c</text>
<text x="238.5" y="74.5">I0c</text>
<text x="249.2" y="74.5">Zc</text>
<text x="91" y="82.1">J1602</text>
<text x="113.3" y="80.9">PWR_FLAG</text>
<text x="238.5" y="82.1">I0d</text>
<text x="249.2" y="82.1">Zd</text>
<text x="83.2" y="84.7">Screw_Terminal_01x02</text>
<text x="238.5" y="89.8">S</text>
<text x="238.5" y="84.7">I1d</text>
<text x="370.8" y="89.5">ram</text>
<text x="109.5" y="91">PWR_FLAG</text>
<text x="127" y="93.6">C1</text>
<text x="137.2" y="92.3">C7</text>
<text x="159.9" y="93.6">R9</text>
<text x="238.5" y="92.3">E</text>
<text x="246" y="93" transform="rotate(-90 246 93)">GND</text>
<text x="127" y="96.1">0.1u</text>
<text x="137.2" y="97.4">100u</text>
<text x="159" y="96.1">3.3K</text>
<text x="370.8" y="99.6">sp</text>
<text x="161.3" y="107.9">LED</text>
<text x="161.3" y="105.3">D21</text>
<text x="239.8" y="107.8">GND</text>
<text x="132.6" y="108.8">GND</text>
<text x="370.8" y="111">addrDecord</text>
<text x="155.4" y="117.7">GND</text>
<text x="370.8" y="123.7">addrMUX</text>
<text x="64.8" y="149.5">J1</text>
<text x="55.2" y="152">Conn_02x20_Odd_Even</text>
<text x="135.2" y="153.3">Conn_02x20_Odd_Even</text>
<text x="144.9" y="150.7">J2</text>
<text x="212.7" y="155.8">Conn_02x10_Odd_Even</text>
<text x="222.3" y="153.3">J3</text>
<text x="84.3" y="166">GND</text>
<text x="164.3" y="167.2">GND</text>
<text x="259.6" y="191.4">GND</text>
<text x="185.9" y="193.9">GND</text>
<text x="344.2" y="221.8">J9</text>
<text x="274.4" y="226.9">J8</text>
<text x="334.6" y="224.4">Conn_02x05_Odd_Even</text>
<text x="37.6" y="229.5">H101</text>
<text x="37.6" y="232">MountingHole_Pad</text>
<text x="121.2" y="233.3">Conn_02x05_Odd_Even</text>
<text x="130.9" y="230.7">J6</text>
<text x="191.1" y="230.7">Conn_02x05_Odd_Even</text>
<text x="200.7" y="228.2">J7</text>
<text x="264.8" y="229.5">Conn_02x05_Odd_Even</text>
<text x="42.7" y="234.5">H102</text>
<text x="42.7" y="237.1">MountingHole_Pad</text>
<text x="50.3" y="239.6">H103</text>
<text x="50.3" y="242.2">MountingHole_Pad</text>
<text x="55.4" y="244.7">H104</text>
<text x="55.4" y="247.2">MountingHole_Pad</text>
<text x="61.7" y="249.8">H105</text>
<text x="333.2" y="248.5">GND</text>
<text x="61.7" y="252.3">MountingHole_Pad</text>
<text x="66.8" y="254.9">H106</text>
<text x="66.8" y="257.4">MountingHole_Pad</text>
<text x="119.9" y="257.4">GND</text>
<text x="189.7" y="254.9">GND</text>
<text x="263.4" y="253.6">GND</text>
<text x="32.3" y="271.4">GND</text>
</g>
<g font-size="1.3" fill="#725600">
<text x="369.6" y="43">ファイル:</text>
<text x="376.7" y="43">ROM_ALU.kicad_sch</text>
<text x="346.7" y="53.1">ファイル:</text>
<text x="353.8" y="53.1">PC.kicad_sch</text>
<text x="369.6" y="53.1">ファイル:</text>
<text x="376.7" y="53.1">Decoder.kicad_sch</text>
<text x="348" y="63.3">ファイル:</text>
<text x="355.1" y="63.3">gates.kicad_schファイル:</text>
<text x="376.7" y="63.3">ALU.kicad_sch</text>
<text x="370.8" y="97.6">ファイル:</text>
<text x="377.9" y="97.6">ram.kicad_sch</text>
<text x="370.8" y="107.7">ファイル:</text>
<text x="377.9" y="107.7">sp.kicad_sch</text>
<text x="370.8" y="119.2">ファイル:</text>
<text x="377.9" y="119.2">AddrDecord.kicad_sch</text>
<text x="370.8" y="131.9">ファイル:</text>
<text x="377.9" y="131.9">addrMUX.kicad_sch</text>
</g>
<g font-size="1.3" fill="#a90000">
<text x="234.2" y="58.2">2</text>
<text x="244.9" y="54.7" transform="rotate(-90 244.9 54.7)">16</text>
<text x="254.6" y="58.2">4</text>
<text x="234.2" y="60.7">3</text>
<text x="234.2" y="65.8">5</text>
<text x="254.6" y="65.8">7</text>
<text x="234.2" y="68.3">6</text>
<text x="233.6" y="75.9">10</text>
<text x="233.6" y="73.4">11</text>
<text x="254.6" y="73.4">9</text>
<text x="233.6" y="83.6">13</text>
<text x="233.6" y="81">14</text>
<text x="254" y="81">12</text>
<text x="96.4" y="87.4">1</text>
<text x="96.4" y="89.9">2</text>
<text x="234.2" y="88.6">1</text>
<text x="233.6" y="91.2">15</text>
<text x="244.9" y="97.2" transform="rotate(-90 244.9 97.2)">8</text>
<text x="60.9" y="154.7">1</text>
<text x="69.8" y="154.7">2</text>
<text x="140.9" y="156">1</text>
<text x="149.8" y="156">2</text>
<text x="60.9" y="157.2">3</text>
<text x="60.9" y="159.8">5</text>
<text x="69.8" y="157.2">4</text>
<text x="69.8" y="159.8">6</text>
<text x="140.9" y="158.5">3</text>
<text x="140.9" y="161">5</text>
<text x="149.8" y="158.5">4</text>
<text x="149.8" y="161">6</text>
<text x="218.4" y="158.5">1</text>
<text x="218.4" y="161">3</text>
<text x="227.3" y="158.5">2</text>
<text x="227.3" y="161">4</text>
<text x="60.3" y="167.4">11</text>
<text x="60.9" y="162.3">7</text>
<text x="60.9" y="164.8">9</text>
<text x="69.2" y="164.8">10</text>
<text x="69.2" y="167.4">12</text>
<text x="69.8" y="162.3">8</text>
<text x="140.9" y="163.6">7</text>
<text x="140.9" y="166.1">9</text>
<text x="149.2" y="166.1">10</text>
<text x="149.8" y="163.6">8</text>
<text x="218.4" y="163.6">5</text>
<text x="218.4" y="166.1">7</text>
<text x="227.3" y="163.6">6</text>
<text x="227.3" y="166.1">8</text>
<text x="60.3" y="169.9">13</text>
<text x="60.3" y="172.5">15</text>
<text x="69.2" y="169.9">14</text>
<text x="69.2" y="172.5">16</text>
<text x="140.3" y="168.7">11</text>
<text x="140.3" y="171.2">13</text>
<text x="140.3" y="173.7">15</text>
<text x="149.2" y="168.7">12</text>
<text x="149.2" y="171.2">14</text>
<text x="149.2" y="173.7">16</text>
<text x="217.8" y="171.2">11</text>
<text x="217.8" y="173.7">13</text>
<text x="218.4" y="168.7">9</text>
<text x="226.7" y="168.7">10</text>
<text x="226.7" y="171.2">12</text>
<text x="226.7" y="173.7">14</text>
<text x="60.3" y="175">17</text>
<text x="60.3" y="177.5">19</text>
<text x="69.2" y="175">18</text>
<text x="69.2" y="177.5">20</text>
<text x="140.3" y="176.3">17</text>
<text x="140.3" y="178.8">19</text>
<text x="149.2" y="176.3">18</text>
<text x="149.2" y="178.8">20</text>
<text x="217.8" y="176.3">15</text>
<text x="217.8" y="178.8">17</text>
<text x="226.7" y="176.3">16</text>
<text x="226.7" y="178.8">18</text>
<text x="60.3" y="180.1">21</text>
<text x="60.3" y="182.6">23</text>
<text x="60.3" y="185.2">25</text>
<text x="69.2" y="180.1">22</text>
<text x="69.2" y="182.6">24</text>
<text x="69.2" y="185.2">26</text>
<text x="140.3" y="181.4">21</text>
<text x="140.3" y="183.9">23</text>
<text x="149.2" y="181.4">22</text>
<text x="149.2" y="183.9">24</text>
<text x="217.8" y="181.4">19</text>
<text x="226.7" y="181.4">20</text>
<text x="60.3" y="187.7">27</text>
<text x="60.3" y="190.2">29</text>
<text x="69.2" y="187.7">28</text>
<text x="69.2" y="190.2">30</text>
<text x="140.3" y="186.4">25</text>
<text x="140.3" y="189">27</text>
<text x="140.3" y="191.5">29</text>
<text x="149.2" y="186.4">26</text>
<text x="149.2" y="189">28</text>
<text x="149.2" y="191.5">30</text>
<text x="60.3" y="192.8">31</text>
<text x="60.3" y="195.3">33</text>
<text x="60.3" y="197.9">35</text>
<text x="69.2" y="192.8">32</text>
<text x="69.2" y="195.3">34</text>
<text x="69.2" y="197.9">36</text>
<text x="140.3" y="194.1">31</text>
<text x="140.3" y="196.6">33</text>
<text x="149.2" y="194.1">32</text>
<text x="149.2" y="196.6">34</text>
<text x="60.3" y="200.4">37</text>
<text x="60.3" y="202.9">39</text>
<text x="69.2" y="200.4">38</text>
<text x="69.2" y="202.9">40</text>
<text x="140.3" y="199.1">35</text>
<text x="140.3" y="201.7">37</text>
<text x="149.2" y="199.1">36</text>
<text x="149.2" y="201.7">38</text>
<text x="140.3" y="204.2">39</text>
<text x="149.2" y="204.2">40</text>
<text x="340.3" y="227.1">1</text>
<text x="349.2" y="227.1">2</text>
<text x="196.8" y="233.4">1</text>
<text x="205.7" y="233.4">2</text>
<text x="270.4" y="232.2">1</text>
<text x="279.3" y="232.2">2</text>
<text x="340.3" y="229.6">3</text>
<text x="340.3" y="232.2">5</text>
<text x="349.2" y="229.6">4</text>
<text x="349.2" y="232.2">6</text>
<text x="126.9" y="236">1</text>
<text x="126.9" y="238.5">3</text>
<text x="135.8" y="236">2</text>
<text x="135.8" y="238.5">4</text>
<text x="196.8" y="236">3</text>
<text x="196.8" y="238.5">5</text>
<text x="205.7" y="236">4</text>
<text x="205.7" y="238.5">6</text>
<text x="270.4" y="234.7">3</text>
<text x="270.4" y="237.2">5</text>
<text x="270.4" y="239.8">7</text>
<text x="279.3" y="234.7">4</text>
<text x="279.3" y="237.2">6</text>
<text x="279.3" y="239.8">8</text>
<text x="340.3" y="234.7">7</text>
<text x="340.3" y="237.2">9</text>
<text x="348.6" y="237.2">10</text>
<text x="349.2" y="234.7">8</text>
<text x="126.9" y="241">5</text>
<text x="126.9" y="243.6">7</text>
<text x="135.8" y="241">6</text>
<text x="135.8" y="243.6">8</text>
<text x="196.8" y="241">7</text>
<text x="196.8" y="243.6">9</text>
<text x="205.1" y="243.6">10</text>
<text x="205.7" y="241">8</text>
<text x="270.4" y="242.3">9</text>
<text x="278.7" y="242.3">10</text>
<text x="126.9" y="246.1">9</text>
<text x="135.2" y="246.1">10</text>
</g>
</svg>
